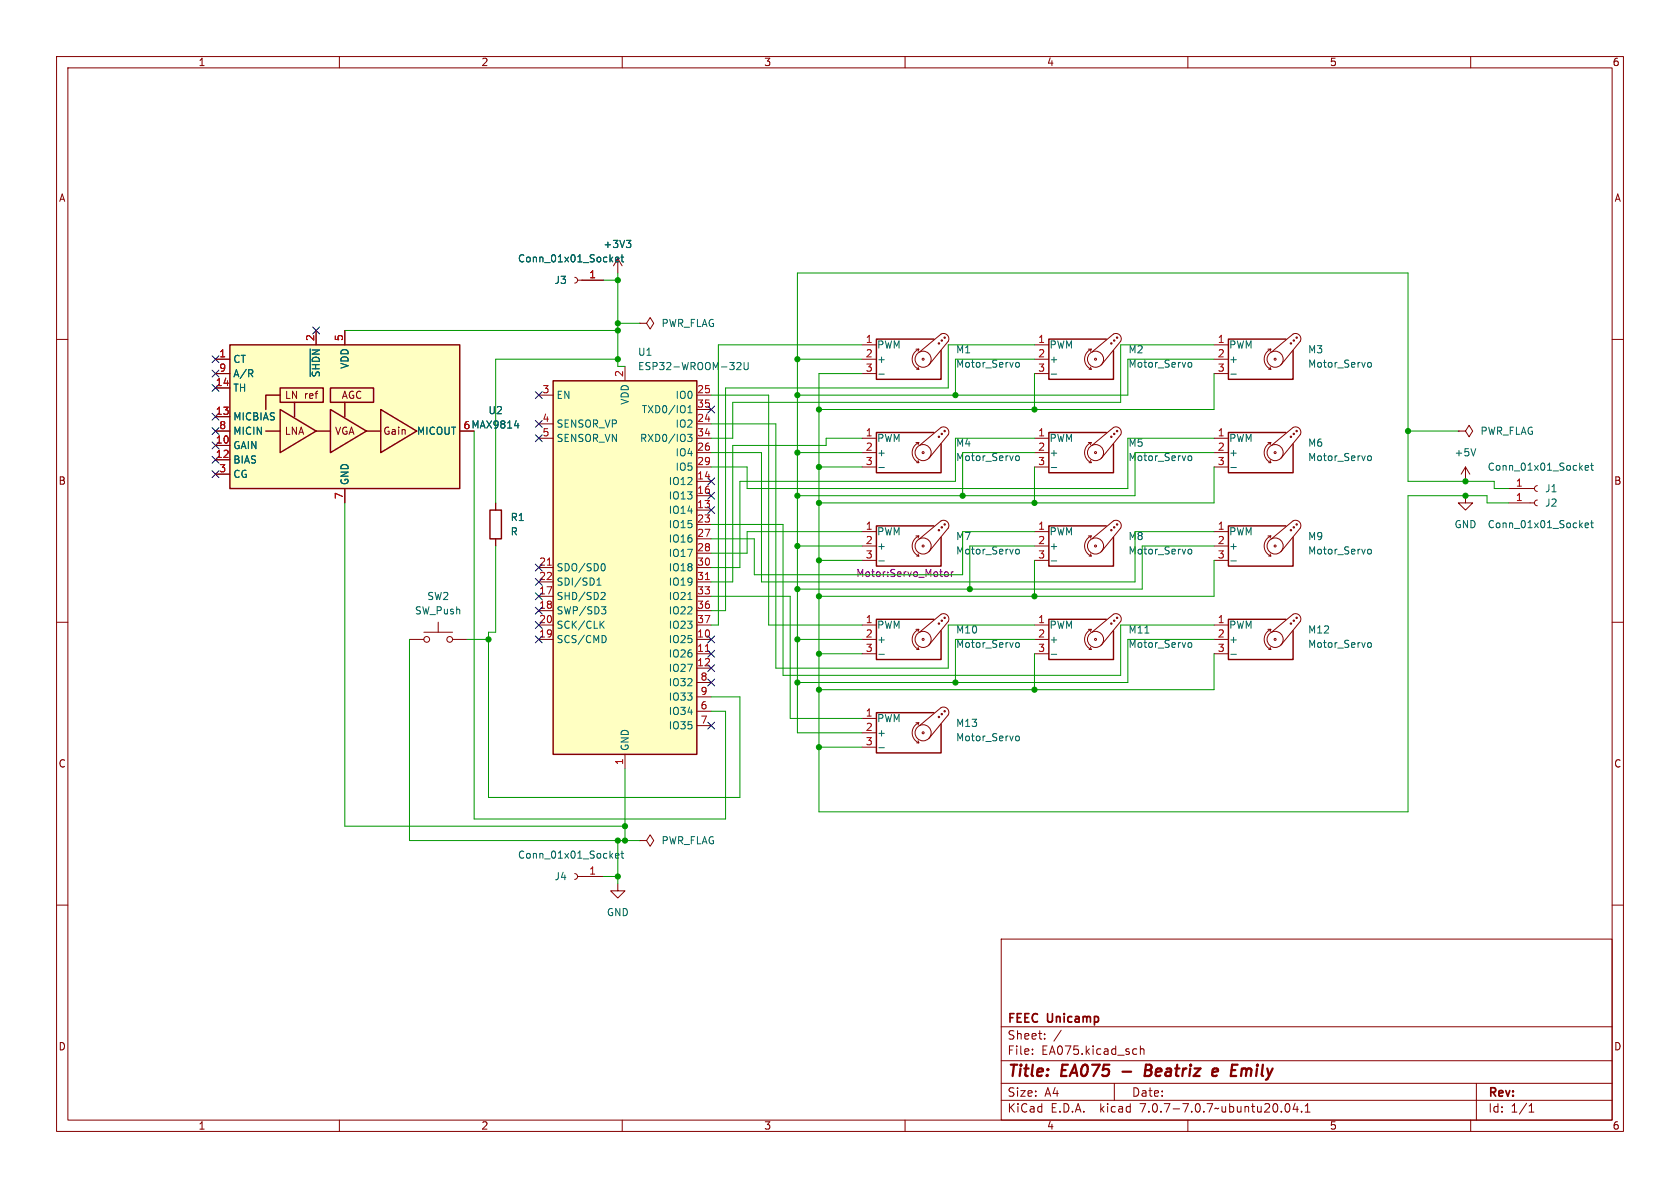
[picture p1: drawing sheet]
<svg xmlns="http://www.w3.org/2000/svg" width="297mm" height="210mm" viewBox="0 0 297 210" stroke-linecap="round" stroke-linejoin="round" font-family="sans-serif">
<g fill="none" stroke="#840000" stroke-width=".18">
<path d="M10 10h277v190h-277zM12 12h273v186h-273zM60 10v2M110 10v2M160 10v2M210 10v2M260 10v2M10 60h2M55.9 58.4v2.6M61 58.4v2.6M101.6 49l.4 .2 .1 .3-.2 .4-.3 .1M102.1 49.5h4.6"/>
<path d="M109.2 45.7l-.7 1.3M109.2 45.7v2.6M109.2 45.7l.8 1.3M113 57.2h1.3l.6-1.1 .7 1.1-.7 1-.6-1M113 57.2h.1M285 60h2M38.1 63.5h2.5M38.1 78.7h2.5M38.1 73.7h2.5M38.1 68.6h2.5M38.1 76.2h2.5M38.1 66h2.5"/>
<path d="M81.3 76.2h2.5M95.2 77.5h2.6M95.2 74.9h2.6M95.2 69.9h2.6M110.5 64.8v2.5M123.2 77.5h2.5M123.2 74.9h2.5M123.2 69.9h2.5M123.2 72.4h2.5M152.4 63.5h2.5M152.4 66h2.5M152.4 77.5h2.5"/>
<path d="M152.4 61h2.5M161.9 78.2h.5M161.9 61.7h.5M162.1 65.3h.3M162.3 64.9l.1 .4M162.4 78.2a1.93 1.93 0 0 0-1.1 1.8 1.93 1.93 0 0 0 1.1 1.8M162.4 61.7a1.93 1.93 0 0 0-1.1 1.8 1.93 1.93 0 0 0 1.1 1.8M162.4 78.2l-.1 .4M162.4 61.7l-.1 .4M162.6 78.7l3.8-3.1a.94 .94 0 0 1 1.1 .1 .94 .94 0 0 1 .1 1.1l-3.4 4.2M162.6 62.2l3.8-3.1a.94 .94 0 0 1 1.1 .1 .94 .94 0 0 1 .1 1.1l-3.4 4.2M182.9 63.5h2.5"/>
<path d="M182.9 66h2.5M182.9 77.5h2.5M182.9 61h2.5M192.4 78.2h.5M192.4 61.7h.5M192.5 65.3h.4M192.8 64.9l.1 .4M192.9 78.2a1.93 1.93 0 0 0-1.2 1.8 1.93 1.93 0 0 0 1.2 1.8M192.9 61.7a1.93 1.93 0 0 0-1.2 1.8 1.93 1.93 0 0 0 1.2 1.8M192.9 78.2l-.1 .4M192.9 61.7l-.1 .4M193 78.7l3.8-3.1a.94 .94 0 0 1 1.1 .1 .94 .94 0 0 1 .2 1.1l-3.4 4.2"/>
<path d="M193 62.2l3.8-3.1a.94 .94 0 0 1 1.1 .1 .94 .94 0 0 1 .2 1.1l-3.4 4.2M214.6 63.5h2.6M214.6 66h2.6M214.6 77.5h2.6M214.6 61h2.6M224.2 78.2h.5M224.2 61.7h.5M224.3 65.3h.4M224.5 64.9l.2 .4M224.7 61.7a1.93 1.93 0 0 0-1.2 1.8 1.93 1.93 0 0 0 1.2 1.8M224.7 78.2a1.93 1.93 0 0 0-1.2 1.8 1.93 1.93 0 0 0 1.2 1.8M224.7 61.7l-.2 .4"/>
<path d="M224.7 78.2l-.2 .4M224.8 62.2l3.8-3.1a.94 .94 0 0 1 1.1 .1 .94 .94 0 0 1 .2 1.1l-3.5 4.2M224.8 78.7l3.8-3.1a.94 .94 0 0 1 1.1 .1 .94 .94 0 0 1 .2 1.1l-3.5 4.2M257.8 76.2h1.3l.6-1 .6 1-.6 1-.6-1M257.8 76.2h.1M38.1 81.3h2.5M38.1 83.8h2.5M61 86.4v2.5M87.6 88.9v1.3M87.6 95.3v1.2M123.2 80h2.5M123.2 82.6h2.5"/>
<path d="M123.2 90.2h2.5M123.2 85.1h2.5M123.2 87.6h2.5M123.2 92.7h2.5M123.2 95.3h2.5M123.2 97.8h2.5M152.4 80h2.5M152.4 82.6h2.5M152.4 94h2.5M152.4 96.5h2.5M152.4 99.1h2.5M161.9 94.7h.5"/>
<path d="M162.1 81.8h.3M162.1 98.3h.3M162.3 97.9l.1 .4M162.3 81.4l.1 .4M162.4 94.7a1.93 1.93 0 0 0-1.1 1.8 1.93 1.93 0 0 0 1.1 1.8M162.4 94.7l-.1 .4M162.6 95.3l3.8-3.2a.94 .94 0 0 1 1.1 .1 .94 .94 0 0 1 .1 1.1l-3.4 4.2M182.9 80h2.5M182.9 82.6h2.5M182.9 94h2.5M182.9 96.5h2.5M182.9 99.1h2.5"/>
<path d="M192.4 94.7h.5M192.5 81.8h.4M192.5 98.3h.4M192.8 81.4l.1 .4M192.8 97.9l.1 .4M192.9 94.7a1.93 1.93 0 0 0-1.2 1.8 1.93 1.93 0 0 0 1.2 1.8M192.9 94.7l-.1 .4M193 95.3l3.8-3.2a.94 .94 0 0 1 1.1 .1 .94 .94 0 0 1 .2 1.1l-3.4 4.2M214.6 80h2.6M214.6 82.6h2.6M214.6 94h2.6M214.6 96.5h2.6"/>
<path d="M214.6 99.1h2.6M224.2 94.7h.5M224.3 81.8h.4M224.3 98.3h.4M224.5 81.4l.2 .4M224.5 97.9l.2 .4M224.7 94.7a1.93 1.93 0 0 0-1.2 1.8 1.93 1.93 0 0 0 1.2 1.8M224.7 94.7l-.2 .4M224.8 95.3l3.8-3.2a.94 .94 0 0 1 1.1 .1 .94 .94 0 0 1 .2 1.1l-3.5 4.2M259.1 87.6v1.3h1.2l-1.2 1.3-1.3-1.3h1.3M259.1 82.6l-.8 1.2M259.1 82.6v2.5"/>
<path d="M259.1 82.6l.7 1.2M266.7 86.4h4.6M266.7 88.9h4.6M271.8 85.9l-.4 .1-.1 .3 .1 .4 .4 .2M271.8 88.4l-.4 .2-.1 .3 .1 .4 .4 .1M10 110h2M72.4 113h2.5M74.9 111.8h5.1M77.5 110v1.8M80 113h2.5M95.2 110.5h2.6M95.2 113h2.6"/>
<path d="M95.2 105.4h2.6M95.2 108h2.6M95.2 100.3h2.6M95.2 102.9h2.6M123.2 110.5h2.5M123.2 113h2.5M123.2 115.6h2.5M123.2 118.1h2.5M123.2 105.4h2.5M123.2 108h2.5M123.2 100.3h2.5M123.2 102.9h2.5"/>
<path d="M152.4 110.5h2.5M152.4 113h2.5M152.4 115.6h2.5M161.9 111.3h.5M162.1 114.8h.3M162.3 114.4l.1 .4M162.4 111.3a1.93 1.93 0 0 0-1.1 1.7 1.93 1.93 0 0 0 1.1 1.8M162.4 111.3l-.1 .3M162.6 111.8l3.8-3.2a.94 .94 0 0 1 1.1 .2 .94 .94 0 0 1 .1 1.1l-3.4 4.1M182.9 110.5h2.5M182.9 113h2.5M182.9 115.6h2.5"/>
<path d="M192.4 111.3h.5M192.5 114.8h.4M192.8 114.4l.1 .4M192.9 111.3a1.93 1.93 0 0 0-1.2 1.7 1.93 1.93 0 0 0 1.2 1.8M192.9 111.3l-.1 .3M193 111.8l3.8-3.2a.94 .94 0 0 1 1.1 .2 .94 .94 0 0 1 .2 1.1l-3.4 4.1M214.6 110.5h2.6M214.6 113h2.6M214.6 115.6h2.6M224.2 111.3h.5M224.3 114.8h.4M224.5 114.4l.2 .4"/>
<path d="M224.7 111.3a1.93 1.93 0 0 0-1.2 1.7 1.93 1.93 0 0 0 1.2 1.8M224.7 111.3l-.2 .3M224.8 111.8l3.8-3.2a.94 .94 0 0 1 1.1 .2 .94 .94 0 0 1 .2 1.1l-3.5 4.1M285 110h2M110.5 133.4v2.5M123.2 125.7h2.5M123.2 128.3h2.5M123.2 120.7h2.5M123.2 123.2h2.5M152.4 127h2.5M152.4 129.5h2.5M152.4 132.1h2.5"/>
<path d="M161.9 127.8h.5M162.1 131.3h.3M162.3 130.9l.1 .4M162.4 127.8a1.93 1.93 0 0 0-1.1 1.7 1.93 1.93 0 0 0 1.1 1.8M162.4 127.8l-.1 .3M162.6 128.3l3.8-3.2a.94 .94 0 0 1 1.1 .2 .94 .94 0 0 1 .1 1.1l-3.4 4.2M10 160h2M101.6 154.4l.4 .2 .1 .4-.2 .3-.3 .1M102.1 154.9h4.6M109.2 156.2v1.3h1.3l-1.3 1.3-1.3-1.3h1.3M113 148.6h1.3l.6-1 .7 1-.7 1-.6-1M113 148.6h.1"/>
<path d="M285 160h2M177 166h108v32h-108zM60 198v2M110 198v2M160 198v2M177 194.5h108M177 191.5h108M177 187.5h108M177 181.5h108M182.5 186.3v.1M182.5 185.5v.1M184.7 183.6v.1"/>
<path d="M184.7 182.8v.1M187.6 182.1l-1.3 2M197 191.5v3M200.8 185.4l.2 .1M201 186.3l-.2 .1M201.6 184.9v1.5M201.6 185.5l.2-.1 .4 .1v.9M210 198v2M227.3 195.2l.2-.1a.81 .81 0 0 1 .6 .6 .81 .81 0 0 1-.3 .8l-.1 .1a.81 .81 0 0 1-.4-1.4zM229 195l-.4 1.1h.9M229.3 195.6v1M230.1 196.5v.1"/>
<path d="M230.7 196.6h.9M230.7 195.5l.5-.4v1.5M260 198v2M261 191.5v6.5M270.3 196.6h.9M270.3 195.5l.4-.4v1.5"/>
<circle cx="167" cy="59.7" r=".13"/>
<circle cx="197.5" cy="59.7" r=".13"/>
<circle cx="229.2" cy="59.7" r=".13"/>
<circle cx="163.2" cy="63.5" r=".18"/>
<circle cx="163.2" cy="63.5" r="1.42"/>
<circle cx="166" cy="77.2" r=".13"/>
<circle cx="166" cy="60.7" r=".13"/>
<circle cx="166.5" cy="60.2" r=".13"/>
<circle cx="166.5" cy="76.7" r=".13"/>
<circle cx="167" cy="76.2" r=".13"/>
<circle cx="193.7" cy="63.5" r=".18"/>
<circle cx="193.7" cy="63.5" r="1.42"/>
<circle cx="196.5" cy="77.2" r=".13"/>
<circle cx="196.5" cy="60.7" r=".13"/>
<circle cx="197" cy="60.2" r=".13"/>
<circle cx="197" cy="76.7" r=".13"/>
<circle cx="197.5" cy="76.2" r=".13"/>
<circle cx="225.4" cy="63.5" r=".18"/>
<circle cx="225.4" cy="63.5" r="1.42"/>
<circle cx="228.2" cy="60.7" r=".13"/>
<circle cx="228.2" cy="77.2" r=".13"/>
<circle cx="228.7" cy="76.7" r=".13"/>
<circle cx="228.7" cy="60.2" r=".13"/>
<circle cx="229.2" cy="76.2" r=".13"/>
<circle cx="163.2" cy="80" r=".18"/>
<circle cx="163.2" cy="96.5" r=".18"/>
<circle cx="163.2" cy="80" r="1.42"/>
<circle cx="163.2" cy="96.5" r="1.42"/>
<circle cx="166" cy="93.7" r=".13"/>
<circle cx="166.5" cy="93.2" r=".13"/>
<circle cx="167" cy="92.7" r=".13"/>
<circle cx="193.7" cy="80" r=".18"/>
<circle cx="193.7" cy="96.5" r=".18"/>
<circle cx="193.7" cy="96.5" r="1.42"/>
<circle cx="193.7" cy="80" r="1.42"/>
<circle cx="196.5" cy="93.7" r=".13"/>
<circle cx="197" cy="93.2" r=".13"/>
<circle cx="197.5" cy="92.7" r=".13"/>
<circle cx="225.4" cy="96.5" r=".18"/>
<circle cx="225.4" cy="80" r=".18"/>
<circle cx="225.4" cy="80" r="1.42"/>
<circle cx="225.4" cy="96.5" r="1.42"/>
<circle cx="228.2" cy="93.7" r=".13"/>
<circle cx="228.7" cy="93.2" r=".13"/>
<circle cx="229.2" cy="92.7" r=".13"/>
<circle cx="75.4" cy="113" r=".51"/>
<circle cx="79.5" cy="113" r=".51"/>
<circle cx="163.2" cy="113" r=".18"/>
<circle cx="163.2" cy="113" r="1.42"/>
<circle cx="166" cy="110.2" r=".13"/>
<circle cx="166.5" cy="109.7" r=".13"/>
<circle cx="167" cy="109.2" r=".13"/>
<circle cx="193.7" cy="113" r=".18"/>
<circle cx="193.7" cy="113" r="1.42"/>
<circle cx="196.5" cy="110.2" r=".13"/>
<circle cx="197" cy="109.7" r=".13"/>
<circle cx="197.5" cy="109.2" r=".13"/>
<circle cx="225.4" cy="113" r=".18"/>
<circle cx="225.4" cy="113" r="1.42"/>
<circle cx="228.2" cy="110.2" r=".13"/>
<circle cx="228.7" cy="109.7" r=".13"/>
<circle cx="229.2" cy="109.2" r=".13"/>
<circle cx="163.2" cy="129.5" r=".18"/>
<circle cx="163.2" cy="129.5" r="1.42"/>
<circle cx="166" cy="126.7" r=".13"/>
<circle cx="166.5" cy="126.2" r=".13"/>
<circle cx="167" cy="125.7" r=".13"/>
</g>
<path d="M198.4 189.4h1.6M202.5 189.2h.6M203.1 189.2l.3 .1M203.3 188.2h-.7l-.3 2 1-.1M203.3 189.1l-.2 .1M214.4 190.1l.1 .1 .6-.1M214.5 189l.6-.1 .2 .1v.4l-1 .1M218.8 188.2h-1l-.2 2M219.6 188.9l-.2 1.3M220.1 188.9l-.6 .2" fill="none" stroke="#840000" stroke-width=".4"/>
<g fill="none" stroke="#840000" stroke-width=".25">
<path d="M165.1 59.9h-10.2v7.2h11.5v-5.1M195.6 59.9h-10.2v7.2h11.4v-5.1M227.3 59.9h-10.1v7.2h11.4v-5.1M40.6 61h40.7v25.4h-40.7zM47 76.2h2.5M49.5 68.6h7.6v2.5h-7.6zM49.5 69.9h-2.5v2.5M49.5 72.4l6.4 3.8-6.4 3.8zM52.1 71.1v2.6M55.9 76.2h2.5M58.4 68.6h7.6v2.5h-7.6zM58.4 72.4l6.4 3.8-6.4 3.8z"/>
<path d="M61 71.1v2.6M64.8 76.2h2.5M67.3 72.4l6.4 3.8-6.4 3.8zM97.8 67.3h25.4v66.1h-25.4zM165.1 76.5h-10.2v7.1h11.5v-5.1M195.6 76.5h-10.2v7.1h11.4v-5.1M227.3 76.5h-10.1v7.1h11.4v-5.1M86.6 90.2h2v5.1h-2zM165.1 93h-10.2v7.1h11.5v-5.1M195.6 93h-10.2v7.1h11.4v-5.1M227.3 93h-10.1v7.1h11.4v-5.1M165.1 109.5h-10.2v7.1h11.5v-5.1"/>
<path d="M195.6 109.5h-10.2v7.1h11.4v-5.1M227.3 109.5h-10.1v7.1h11.4v-5.1M165.1 126h-10.2v7.1h11.5v-5.1"/>
</g>
<g fill="none" stroke="#006464" stroke-width=".18">
<path d="M108.8 45.9l.6-.1v-.3h-.4l-.2 .1 .1 .6h.5M109.8 45.5h.5M110 45v1.1l.3 .2M110.7 42.5h.8l-.4 .5M111.3 43l.2 .2v.3l-.2 .3M44.3 66l.4 .6M44.6 65.5v.4M54.8 61.7v4.9M91 75.2h.7M121.6 76.8h.7l-.4 .5 .4 .1v.5l-.2 .1h-.5M121.6 73h.7M121.6 72.1l.4-.4v1.3"/>
<path d="M130.3 64.2l.5-.1 .2 .3-.8 .9h.8M131.5 64.1v1l.3 .2h.3l.2-.2v-1M155.4 66.1h.9M179.5 64.3l.3-.2h.3l.1 .2-.1 .6h-.3l-.3-.2M185.8 66.1h1M210 64.3l.3-.2h.3l.1 .2-.1 .6h-.3l-.3-.2M217.6 66.1h1M241.8 64.3l.2-.2h.3l.1 .2-.1 .6h-.3l-.2-.2M260.9 79.3l-.4 1.3M106.6 99.6a.68 .68 0 0 1 .4 .7 .68 .68 0 0 1-.4 .6M155.4 82.6h.9M155.4 99.2h.9"/>
<path d="M179.5 80.8l.3-.2h.3l.1 .2-.1 .6h-.3l-.3-.2M179.5 97.3l.3-.2h.3l.1 .2-.1 .6h-.3l-.3-.2M185.8 82.6h1M185.8 99.2h1M210 80.8l.3-.2h.3l.1 .2-.1 .6h-.3l-.3-.2M210 97.3l.3-.2h.3l.1 .2-.1 .6h-.3l-.3-.2M217.6 82.6h1M217.6 99.2h1M241.8 80.8l.2-.2h.3l.1 .2-.1 .6h-.3l-.2-.2M241.8 97.3l.2-.2h.3l.1 .2-.1 .6h-.3l-.2-.2M280.2 82.7l.6-.1v-.3h-.4l-.2 .2 .1 .6h.5M280.2 92.9l.6-.2v-.2l-.4-.1-.2 .2 .1 .6h.5"/>
<path d="M281.2 82.3h.5M281.2 92.4h.5M281.4 81.9v1l.3 .2M281.4 92v1.1l.3 .2M105.5 103.4h.8M105.5 102.5l.4-.3v1.2M106.3 110.3l.5 .8M106.3 107.3h.8l-.4 .4 .3 .2 .1 .4-.2 .2h-.4M106.4 104.7l.5 .1 .1 .3-.8 .9h.8M106.8 109.8l-.7 .7M106.9 112.4l.3 .5-.3 .6M121.6 106h.7"/>
<path d="M155.4 115.7h.9M179.5 113.8l.3-.2 .3 .1 .1 .1-.1 .6h-.3l-.3-.2M185.8 115.7h1M202.4 111.9h.7M210 113.8l.3-.2 .3 .1 .1 .1-.1 .6h-.3l-.3-.2M217.6 115.7h1M241.8 113.8l.2-.2 .3 .1 .1 .1-.1 .6h-.3l-.2-.2M155.4 132.2h.9M179.5 130.4l.3-.3 .3 .1 .1 .2-.1 .5-.3 .1-.3-.3M108.8 151.3l.6-.1v-.3h-.4l-.2 .1 .1 .6h.5M109.8 150.9h.5M110 150.4v1.1l.3 .2"/>
</g>
<g fill="#ffffc2" stroke="#ffffc2" stroke-width=".18">
<path d="M40.6 61h40.7v25.4h-40.7z"/>
<path d="M97.8 67.3h25.4v66.1h-25.4z"/>
</g>
<path d="M96.8 99.9h.7M124.7 115.2h.7M124.7 102.5h.7" fill="none" stroke="#a90000" stroke-width=".18"/>
<path d="M167 101.3l.2-.2h.3l.1 .2-.1 .6h-.3l-.2-.2M168.2 101.1v.8M168.5 101.1l-.3 .2" fill="none" stroke="#840084" stroke-width=".18"/>
<g fill="none" stroke="#009600" stroke-width=".18">
<path d="M61 58.4h48.2M106.7 49.5h2.5M109.2 48.3v16.5h1.3M109.2 57.2h3.8M83.8 76.2v68.6h44.5v-19.1h-2.6M109.2 63.5h-21.6v25.4M125.7 69.9h10.2v40.6h16.5M125.7 74.9h11.5v43.2h30.4v-7.6h15.3M141 63.5h11.4M152.4 66h-7.6v77.5h104.1v-55.9h14v1.3h3.8M152.4 61h-25.4v49.5h-1.3M152.4 77.5h-6.4v1.2h-16.5v24.2h-3.8"/>
<path d="M182.9 66v6.4M182.9 63.5h-14v6.4M182.9 77.5h-14v7.6h-38.1v15.2h-5.1M182.9 61h-15.3v7.6h-39.3v39.4h-2.6M214.6 66v6.4h-69.8M214.6 63.5h-15.2v6.4h-58.4M214.6 77.5h-15.2v8.9h-67.3v-3.8h-6.4M214.6 61h-16.5v10.1h-68.6v6.4h-3.8M248.9 76.2h8.9M61 88.9v57.2h49.5M87.6 96.5v15.3h-1.2v29.2h44.4v-17.8h-5.1M125.7 92.7h12.7v26.7h59.7v-8.9h16.5"/>
<path d="M125.7 80h8.9v22.9h66.1v-8.9h13.9M141 96.5h11.4M141 80h11.4M144.8 99.1h7.6M144.8 82.6h7.6M152.4 94h-20.3v3.8h-6.4M182.9 82.6v6.3M182.9 99.1v6.3M182.9 96.5h-11.5v7.6M182.9 94h-12.7v7.6h-36.9v-6.3h-7.6M182.9 80h-12.7v7.6M214.6 82.6v6.3h-69.8"/>
<path d="M214.6 99.1v6.3h-69.8M214.6 96.5h-12.7v7.6h-60.9M214.6 80h-13.9v7.6h-59.7M266.7 86.4h-2.5v-1.3h-15.3v-36.8h-107.9v81.2h11.4M72.4 113v35.6h40.6M82.5 113h3.9M125.7 105.4h14v21.6h12.7M141 113h11.4M144.8 115.6h7.6M182.9 113h-14v7.7M182.9 115.6v6.3M214.6 113h-15.2v7.7h-58.4"/>
<path d="M214.6 115.6v6.3h-69.8M110.5 135.9v12.7M144.8 132.1h7.6M106.7 154.9h2.5M109.2 148.6v7.6"/>
</g>
<g fill="none" stroke="#000084" stroke-width=".18">
<path d="M55.3 57.8l1.2 1.2M56.5 57.8l-1.2 1.2M37.5 73.1l1.2 1.2M37.5 75.6l1.2 1.2M37.5 78.1l1.2 1.2M37.5 68l1.2 1.2M37.5 65.4l1.2 1.2M37.5 62.9l1.2 1.2M38.7 75.6l-1.2 1.2M38.7 73.1l-1.2 1.2M38.7 78.1l-1.2 1.2M38.7 68l-1.2 1.2"/>
<path d="M38.7 65.4l-1.2 1.2M38.7 62.9l-1.2 1.2M94.6 69.2l1.3 1.3M94.6 74.3l1.3 1.2M94.6 76.9l1.3 1.2M95.9 69.2l-1.3 1.3M95.9 74.3l-1.3 1.2M95.9 76.9l-1.3 1.2M125.1 71.8l1.2 1.2M126.3 71.8l-1.2 1.2M37.5 80.7l1.2 1.2M37.5 83.2l1.2 1.2"/>
<path d="M38.7 80.7l-1.2 1.2M38.7 83.2l-1.2 1.2M94.6 99.7l1.3 1.2M95.9 99.7l-1.3 1.2M125.1 84.5l1.2 1.2M125.1 87l1.2 1.2M125.1 89.6l1.2 1.2M126.3 84.5l-1.2 1.2M126.3 87l-1.2 1.2M126.3 89.6l-1.2 1.2M94.6 109.9l1.3 1.2M94.6 112.4l1.3 1.2"/>
<path d="M94.6 107.3l1.3 1.3M94.6 104.8l1.3 1.2M94.6 102.3l1.3 1.2M95.9 109.9l-1.3 1.2M95.9 102.3l-1.3 1.2M95.9 112.4l-1.3 1.2M95.9 107.3l-1.3 1.3M95.9 104.8l-1.3 1.2M125.1 115l1.2 1.2M125.1 112.4l1.2 1.2M125.1 117.5l1.2 1.2M126.3 115l-1.2 1.2"/>
<path d="M126.3 112.4l-1.2 1.2M126.3 117.5l-1.2 1.2M125.1 120l1.2 1.3M125.1 127.7l1.2 1.2M126.3 120l-1.2 1.3M126.3 127.7l-1.2 1.2"/>
</g>
<g fill="#009600" stroke="#009600" stroke-width=".18">
<circle cx="144.8" cy="72.4" r=".46"/>
<circle cx="144.8" cy="82.6" r=".46"/>
<circle cx="141" cy="63.5" r=".46"/>
<circle cx="109.2" cy="58.4" r=".46"/>
<circle cx="141" cy="80" r=".46"/>
<circle cx="141" cy="69.9" r=".46"/>
<circle cx="109.2" cy="57.2" r=".46"/>
<circle cx="109.2" cy="49.5" r=".46"/>
<circle cx="182.9" cy="88.9" r=".46"/>
<circle cx="259.1" cy="85.1" r=".46"/>
<circle cx="248.9" cy="76.2" r=".46"/>
<circle cx="182.9" cy="72.4" r=".46"/>
<circle cx="259.1" cy="87.6" r=".46"/>
<circle cx="144.8" cy="132.1" r=".46"/>
<circle cx="141" cy="104.1" r=".46"/>
<circle cx="144.8" cy="105.4" r=".46"/>
<circle cx="144.8" cy="99.1" r=".46"/>
<circle cx="141" cy="120.7" r=".46"/>
<circle cx="144.8" cy="115.6" r=".46"/>
<circle cx="141" cy="113" r=".46"/>
<circle cx="144.8" cy="121.9" r=".46"/>
<circle cx="170.2" cy="87.6" r=".46"/>
<circle cx="168.9" cy="69.9" r=".46"/>
<circle cx="182.9" cy="121.9" r=".46"/>
<circle cx="171.4" cy="104.1" r=".46"/>
<circle cx="168.9" cy="120.7" r=".46"/>
<circle cx="182.9" cy="105.4" r=".46"/>
<circle cx="141" cy="96.5" r=".46"/>
<circle cx="144.8" cy="88.9" r=".46"/>
<circle cx="141" cy="87.6" r=".46"/>
<circle cx="109.2" cy="63.5" r=".46"/>
<circle cx="109.2" cy="148.6" r=".46"/>
<circle cx="110.5" cy="146.1" r=".46"/>
<circle cx="110.5" cy="148.6" r=".46"/>
<circle cx="109.2" cy="154.9" r=".46"/>
<circle cx="86.4" cy="113" r=".46"/>
</g>
<g font-size="2.8" fill="#840000">
<text x="178" y="190.9">Title:</text>
<text x="187.7" y="190.9">EA075</text>
<text x="204" y="190.9">Beatriz</text>
<text x="216.8" y="190.9">e</text>
<text x="220.9" y="190.9">Emily</text>
</g>
<g font-size="2.1" fill="#840000">
<text x="178" y="184">Sheet:</text>
<text x="178" y="181.2">FEEC</text>
<text x="185.2" y="181.2">Unicamp</text>
<text x="178" y="186.7">File:</text>
<text x="184.1" y="186.7">EA075.kicad_sch</text>
<text x="178" y="196.9">KiCad</text>
<text x="178" y="194.1">Size:</text>
<text x="184.7" y="194.1">A4</text>
<text x="185.7" y="196.9">E.D.A.</text>
<text x="194.6" y="196.9">kicad</text>
<text x="200" y="194.1">Date:</text>
<text x="201.8" y="196.9">7.0.7-7.0.7~ubuntu20.04.1</text>
<text x="263" y="194.3">Rev:</text>
<text x="263" y="196.9">Id:</text>
<text x="267.1" y="196.9">1/1</text>
</g>
<g font-size="1.8" fill="#840000">
<text x="35" y="11.9">1</text>
<text x="85" y="11.9">2</text>
<text x="135" y="11.9">3</text>
<text x="185" y="11.9">4</text>
<text x="235" y="11.9">5</text>
<text x="285" y="11.9">6</text>
<text x="10.3" y="35.9">A</text>
<text x="285.3" y="35.9">A</text>
<text x="50.3" y="70.7">LN</text>
<text x="53.8" y="70.7">ref</text>
<text x="60.3" y="70.7">AGC</text>
<text x="50.2" y="77.1">LNA</text>
<text x="59.1" y="77.1">VGA</text>
<text x="67.7" y="77.1">Gain</text>
<text x="10.3" y="85.9">B</text>
<text x="285.3" y="85.9">B</text>
<text x="10.3" y="135.9">C</text>
<text x="285.3" y="135.9">C</text>
<text x="10.3" y="185.9">D</text>
<text x="285.3" y="185.9">D</text>
<text x="35" y="199.9">1</text>
<text x="85" y="199.9">2</text>
<text x="135" y="199.9">3</text>
<text x="185" y="199.9">4</text>
<text x="235" y="199.9">5</text>
<text x="285" y="199.9">6</text>
</g>
<g font-size="1.8" fill="#006464">
<text x="91.5" y="46.6">Conn_01x01_Socket</text>
<text x="106.6" y="44">+3V3</text>
<text x="97.9" y="50.4">J3</text>
<text x="116.8" y="58">PWR_FLAG</text>
<text x="41.1" y="64.4">CT</text>
<text x="61.8" y="65.3" transform="rotate(-90 61.8 65.3)">VDD</text>
<text x="112.7" y="63.1">U1</text>
<text x="112.7" y="65.6">ESP32-WROOM-32U</text>
<text x="155" y="61.8">PWM</text>
<text x="155" y="64.4">+</text>
<text x="168.9" y="62.7">M1</text>
<text x="168.9" y="65.2">Motor_Servo</text>
<text x="185.4" y="61.8">PWM</text>
<text x="185.4" y="64.4">+</text>
<text x="199.4" y="62.7">M2</text>
<text x="199.4" y="65.2">Motor_Servo</text>
<text x="217.2" y="61.8">PWM</text>
<text x="217.2" y="64.4">+</text>
<text x="231.1" y="62.7">M3</text>
<text x="231.1" y="65.2">Motor_Servo</text>
<text x="41.1" y="69.4">TH</text>
<text x="41.1" y="66.9">A/R</text>
<text x="56.7" y="66.8" transform="rotate(-90 56.7 66.8)">~{SHDN}</text>
<text x="98.3" y="70.7">EN</text>
<text x="111.4" y="71.6" transform="rotate(-90 111.4 71.6)">VDD</text>
<text x="119.3" y="70.7">IO0</text>
<text x="41.1" y="74.5">MICBIAS</text>
<text x="41.1" y="77.1">MICIN</text>
<text x="73.6" y="77.1">MICOUT</text>
<text x="86.3" y="73.4">U2</text>
<text x="98.3" y="75.8">SENSOR_VP</text>
<text x="113.3" y="73.3">TXD0/IO1</text>
<text x="119.3" y="75.8">IO2</text>
<text x="261.6" y="77.1">PWR_FLAG</text>
<text x="41.1" y="79.6">GAIN</text>
<text x="41.1" y="82.1">BIAS</text>
<text x="98.3" y="78.3">SENSOR_VN</text>
<text x="113" y="78.3">RXD0/IO3</text>
<text x="119.3" y="80.9">IO4</text>
<text x="119.3" y="83.4">IO5</text>
<text x="155" y="78.3">PWM</text>
<text x="155" y="80.9">+</text>
<text x="168.9" y="79.2">M4</text>
<text x="168.9" y="81.7">Motor_Servo</text>
<text x="185.4" y="78.3">PWM</text>
<text x="185.4" y="80.9">+</text>
<text x="199.4" y="79.2">M5</text>
<text x="199.4" y="81.7">Motor_Servo</text>
<text x="217.2" y="78.3">PWM</text>
<text x="217.2" y="80.9">+</text>
<text x="231.1" y="79.2">M6</text>
<text x="231.1" y="81.7">Motor_Servo</text>
<text x="257" y="80.9">+5V</text>
<text x="262.9" y="83.4">Conn_01x01_Socket</text>
<text x="41.1" y="84.7">CG</text>
<text x="61.8" y="85.9" transform="rotate(-90 61.8 85.9)">GND</text>
<text x="118.1" y="86">IO12</text>
<text x="118.1" y="88.5">IO13</text>
<text x="273.1" y="87.2">J1</text>
<text x="273.1" y="89.8">J2</text>
<text x="90.2" y="92.3">R1</text>
<text x="90.2" y="94.8">R</text>
<text x="118.1" y="91">IO14</text>
<text x="118.1" y="93.6">IO15</text>
<text x="155" y="94.8">PWM</text>
<text x="168.9" y="95.7">M7</text>
<text x="185.4" y="94.8">PWM</text>
<text x="199.4" y="95.7">M8</text>
<text x="217.2" y="94.8">PWM</text>
<text x="231.1" y="95.7">M9</text>
<text x="257" y="93.6">GND</text>
<text x="262.9" y="93.6">Conn_01x01_Socket</text>
<text x="98.3" y="101.2">SDO/SD0</text>
<text x="118.1" y="96.1">IO16</text>
<text x="118.1" y="98.7">IO17</text>
<text x="118.1" y="101.2">IO18</text>
<text x="155" y="97.4">+</text>
<text x="168.9" y="98.2">Motor_Servo</text>
<text x="185.4" y="97.4">+</text>
<text x="199.4" y="98.2">Motor_Servo</text>
<text x="217.2" y="97.4">+</text>
<text x="231.1" y="98.2">Motor_Servo</text>
<text x="75.4" y="106.3">SW2</text>
<text x="98.3" y="106.3">SHD/SD2</text>
<text x="98.3" y="103.7">SDI/SD1</text>
<text x="118.1" y="103.7">IO19</text>
<text x="118.1" y="106.3">IO21</text>
<text x="73.3" y="108.8">SW_Push</text>
<text x="98.3" y="108.8">SWP/SD3</text>
<text x="98.3" y="113.9">SCS/CMD</text>
<text x="98.3" y="111.4">SCK/CLK</text>
<text x="118.1" y="113.9">IO25</text>
<text x="118.1" y="108.8">IO22</text>
<text x="118.1" y="111.4">IO23</text>
<text x="155" y="111.4">PWM</text>
<text x="155" y="113.9">+</text>
<text x="168.9" y="112.2">M10</text>
<text x="185.4" y="111.4">PWM</text>
<text x="185.4" y="113.9">+</text>
<text x="199.4" y="112.2">M11</text>
<text x="217.2" y="111.4">PWM</text>
<text x="217.2" y="113.9">+</text>
<text x="231.1" y="112.2">M12</text>
<text x="118.1" y="116.4">IO26</text>
<text x="118.1" y="119">IO27</text>
<text x="168.9" y="114.7">Motor_Servo</text>
<text x="199.4" y="114.7">Motor_Servo</text>
<text x="231.1" y="114.7">Motor_Servo</text>
<text x="118.1" y="121.5">IO32</text>
<text x="118.1" y="124.1">IO33</text>
<text x="118.1" y="126.6">IO34</text>
<text x="118.1" y="129.1">IO35</text>
<text x="155" y="127.9">PWM</text>
<text x="155" y="130.4">+</text>
<text x="168.9" y="128.7">M13</text>
<text x="168.9" y="131.2">Motor_Servo</text>
<text x="111.4" y="132.8" transform="rotate(-90 111.4 132.8)">GND</text>
<text x="116.8" y="149.5">PWR_FLAG</text>
<text x="91.5" y="152">Conn_01x01_Socket</text>
<text x="97.9" y="155.8">J4</text>
<text x="107.2" y="162.2">GND</text>
</g>
<g font-size="1.8" fill="#a90000">
<text x="104.1" y="49.3">1</text>
<text x="38.7" y="63.2">1</text>
<text x="38.7" y="65.8">9</text>
<text x="55.6" y="60.4" transform="rotate(-90 55.6 60.4)">2</text>
<text x="60.7" y="60.4" transform="rotate(-90 60.7 60.4)">5</text>
<text x="153" y="60.7">1</text>
<text x="153" y="63.2">2</text>
<text x="153" y="65.8">3</text>
<text x="183.4" y="60.7">1</text>
<text x="183.4" y="63.2">2</text>
<text x="183.4" y="65.8">3</text>
<text x="215.2" y="60.7">1</text>
<text x="215.2" y="63.2">2</text>
<text x="215.2" y="65.8">3</text>
<text x="38.1" y="68.3">14</text>
<text x="95.8" y="69.6">3</text>
<text x="110.2" y="66.7" transform="rotate(-90 110.2 66.7)">2</text>
<text x="123.1" y="69.6">25</text>
<text x="38.1" y="73.4">13</text>
<text x="38.7" y="75.9">8</text>
<text x="81.8" y="75.9">6 MAX9814</text>
<text x="95.8" y="74.7">4</text>
<text x="95.8" y="77.2">5</text>
<text x="123.1" y="74.7">24</text>
<text x="123.1" y="77.2">34</text>
<text x="123.1" y="72.1">35</text>
<text x="153" y="77.2">1</text>
<text x="183.4" y="77.2">1</text>
<text x="215.2" y="77.2">1</text>
<text x="38.1" y="78.5">10</text>
<text x="38.1" y="81">12</text>
<text x="38.7" y="83.6">3</text>
<text x="123.1" y="79.8">26</text>
<text x="123.1" y="82.3">29</text>
<text x="153" y="79.8">2</text>
<text x="153" y="82.3">3</text>
<text x="183.4" y="79.8">2</text>
<text x="183.4" y="82.3">3</text>
<text x="215.2" y="79.8">2</text>
<text x="215.2" y="82.3">3</text>
<text x="60.7" y="88.3" transform="rotate(-90 60.7 88.3)">7</text>
<text x="123.1" y="89.9">13</text>
<text x="123.1" y="84.8">14</text>
<text x="123.1" y="87.4">16</text>
<text x="267.9" y="86.1">1</text>
<text x="267.9" y="88.6">1</text>
<text x="123.1" y="92.5">23</text>
<text x="123.1" y="95">27</text>
<text x="153" y="93.7">1</text>
<text x="183.4" y="93.7">1</text>
<text x="215.2" y="93.7">1</text>
<text x="95.2" y="100.1">21</text>
<text x="123.1" y="97.5">28</text>
<text x="123.1" y="100.1">30</text>
<text x="153" y="96.3">2</text>
<text x="153" y="98.8">3</text>
<text x="183.4" y="96.3">2</text>
<text x="183.4" y="98.8">3</text>
<text x="215.2" y="96.3">2</text>
<text x="215.2" y="98.8">3</text>
<text x="95.2" y="105.2">17</text>
<text x="95.2" y="107.7">18</text>
<text x="95.2" y="102.6">22</text>
<text x="123.1" y="102.6">31</text>
<text x="123.1" y="105.2">33</text>
<text x="123.1" y="107.7">36</text>
<text x="95.2" y="112.8">19</text>
<text x="95.2" y="110.2">20</text>
<text x="123.1" y="112.8">10</text>
<text x="123.1" y="110.2">37</text>
<text x="153" y="110.2">1</text>
<text x="153" y="112.8">2</text>
<text x="183.4" y="110.2">1</text>
<text x="183.4" y="112.8">2</text>
<text x="215.2" y="110.2">1</text>
<text x="215.2" y="112.8">2</text>
<text x="123.1" y="115.3">11</text>
<text x="123.1" y="117.9">12</text>
<text x="153" y="115.3">3</text>
<text x="183.4" y="115.3">3</text>
<text x="215.2" y="115.3">3</text>
<text x="123.8" y="125.5">6</text>
<text x="123.8" y="120.4">8</text>
<text x="123.8" y="122.9">9</text>
<text x="123.8" y="128">7</text>
<text x="153" y="126.7">1</text>
<text x="153" y="129.3">2</text>
<text x="153" y="131.8">3</text>
<text x="110.2" y="135.3" transform="rotate(-90 110.2 135.3)">1</text>
<text x="104.1" y="154.7">1</text>
</g>
<text font-size="1.8" fill="#840084" x="151.3" y="102.2">Motor:Servo_Motor</text>
</svg>
